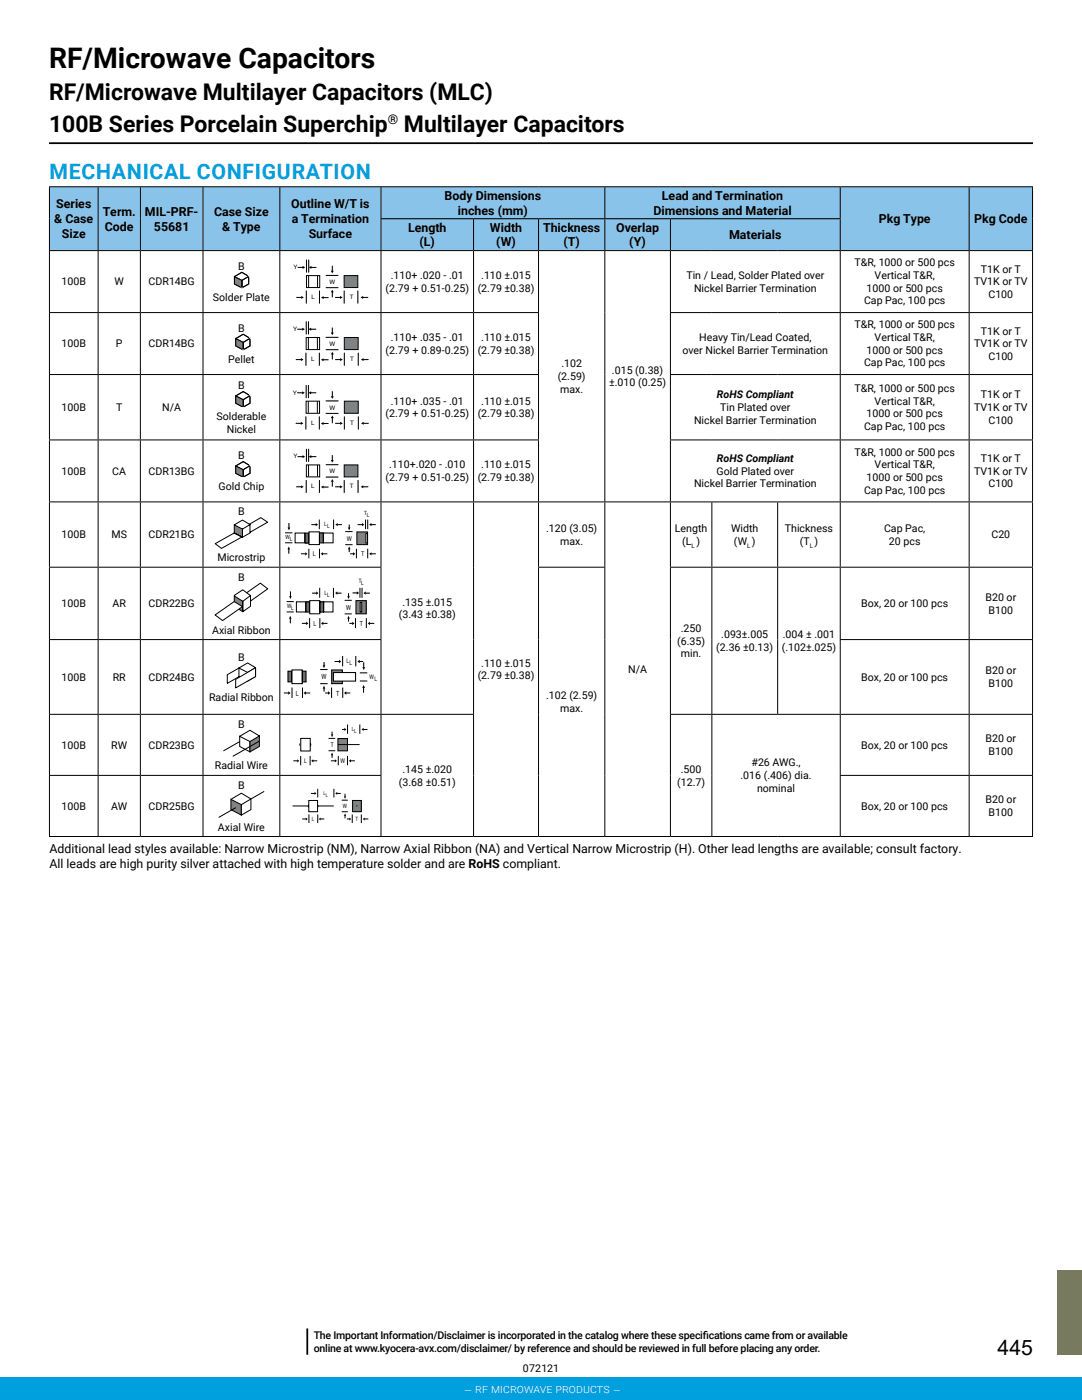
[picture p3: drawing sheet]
<svg xmlns="http://www.w3.org/2000/svg" width="216mm" height="279mm" viewBox="0 0 216 279" stroke-linecap="round" stroke-linejoin="round" font-family="sans-serif">
<path d="M9.8 28.6h196.3" fill="none" stroke="#000" stroke-width=".35"/>
<path d="M211 253.5h4.9v16.9h-4.9z" fill="#787a60"/>
<path d="M9.9 37.3h9.7v12.7h-9.7zM19.6 37.3h8.4v12.7h-8.4zM28 37.3h12.5v12.7h-12.5zM40.5 37.3h15.3v12.7h-15.3zM55.8 37.3h20.2v12.7h-20.2zM76 37.3h44.7v6.3h-44.7zM120.7 37.3h47v6.3h-47zM167.7 37.3h25.7v12.7h-25.7zM193.4 37.3h12.6v12.7h-12.6zM76 43.6h18.5v6.4h-18.5zM94.5 43.6h13v6.4h-13zM107.5 43.6h13.2v6.4h-13.2zM120.7 43.6h13.1v6.4h-13.1zM133.8 43.6h33.9v6.4h-33.9z" fill="#8ac3e9"/>
<g fill="none" stroke="#000" stroke-width=".2">
<path d="M9.8 37.3h196.3M9.9 37.4v12.5M19.6 37.4v12.5M28 37.4v12.5M40.5 37.4v12.5M55.8 37.4v12.5M76 37.4v6.2M120.7 37.4v6.2M167.7 37.4v6.2M193.4 37.4v12.5M206 37.4v12.5M9.8 50h196.3"/>
<path d="M9.9 50.1v12.2M19.6 50.1v12.2M28 50.1v12.2M40.5 50.1v12.2M55.8 50.1v12.2M75.9 43.6h91.8M76 43.7v6.2M76 50.1v12.2M94.5 43.7v6.2M94.5 50.1v12.2M107.5 43.7v6.2M107.5 50.1v12.2"/>
<path d="M120.7 43.7v6.2M120.7 50.1v50M133.8 43.7v6.2M133.8 50.1v12.2M167.7 43.7v6.2M167.7 50.1v12.2M193.4 50.1v12.2M206 50.1v12.2M9.8 62.4h97.7M9.8 74.7h97.7M9.9 62.5v12.2M9.9 74.8v12.9"/>
<path d="M19.6 62.5v12.2M19.6 74.8v12.9M28 62.5v12.2M28 74.8v12.9M40.5 62.5v12.2M40.5 74.8v12.9M55.8 62.5v12.2M55.8 74.8v12.9M76 62.5v12.2M76 74.8v12.9M94.5 62.5v12.2M94.5 74.8v12.9"/>
<path d="M107.5 62.5v12.2M107.5 74.8v12.9M133.7 62.4h72.4M133.7 74.7h72.4M133.8 62.5v12.2M133.8 74.8v12.9M167.7 62.5v12.2M167.7 74.8v12.9M193.4 62.5v12.2M193.4 74.8v12.9M206 62.5v12.2M206 74.8v12.9"/>
<path d="M9.8 87.8h97.7M9.9 87.9v12.2M19.6 87.9v12.2M28 87.9v12.2M40.5 87.9v12.2M55.8 87.9v12.2M76 87.9v12.2M94.5 87.9v12.2M107.5 87.9v12.2M133.7 87.8h72.4M133.8 87.9v12.2M167.7 87.9v12.2"/>
<path d="M193.4 87.9v12.2M206 87.9v12.2M9.8 100.2h196.3M9.8 113.2h66.3M9.9 100.3v12.8M9.9 113.3v14.3M19.6 100.3v12.8M19.6 113.3v14.3M28 100.3v12.8M28 113.3v14.3M40.5 100.3v12.8M40.5 113.3v14.3"/>
<path d="M55.8 100.3v12.8M55.8 113.3v14.3M76 100.3v12.8M76 113.3v14.3M94.5 100.3v42.2M107.4 113.2h13.4M107.5 100.3v12.8M107.5 113.3v53.6M120.7 100.3v12.8M120.7 113.3v53.6M133.7 113.2h72.4M133.8 100.3v12.8"/>
<path d="M133.8 113.3v29.2M142 100.3v12.8M142 113.3v29.2M155.2 100.3v12.8M155.2 113.3v29.2M167.7 100.3v12.8M167.7 113.3v14.3M193.4 100.3v12.8M193.4 113.3v14.3M206 100.3v12.8M206 113.3v14.3M9.8 127.6h66.3"/>
<path d="M9.9 127.7v14.8M19.6 127.7v14.8M28 127.7v14.8M40.5 127.7v14.8M55.8 127.7v14.8M76 127.7v14.8M167.6 127.6h38.5M167.7 127.7v14.8M193.4 127.7v14.8M206 127.7v14.8M9.8 142.6h84.8M9.8 154.7h66.3"/>
<path d="M9.9 142.6v12.1M9.9 154.8v12.1M19.6 142.6v12.1M19.6 154.8v12.1M28 142.6v12.1M28 154.8v12.1M40.5 142.6v12.1M40.5 154.8v12.1M55.8 142.6v12.1M55.8 154.8v12.1M76 142.6v12.1M76 154.8v12.1"/>
<path d="M94.5 142.6v24.3M133.7 142.6h72.4M133.8 142.6v24.3M142 142.6v24.3M167.6 154.7h38.5M167.7 142.6v12.1M167.7 154.8v12.1M193.4 142.6v12.1M193.4 154.8v12.1M206 142.6v12.1M206 154.8v12.1M9.8 166.9h196.3"/>
</g>
<path d="M46.8 55.2l1.5 .8v1.4l-1.5-.7z" fill="#808285"/>
<path d="M46.8 55.2l1.5 .8v1.4l-1.5-.7zM48.3 56l1.3-.8v1.5l-1.3 .7zM49.6 55.2l-1.3-.9-1.5 .9" fill="none" stroke="#000" stroke-width=".2"/>
<path d="M48 57.5h.5z" fill="#fff"/>
<path d="M48 57.5h.5" fill="none" stroke="#fff" stroke-width=".2"/>
<path d="M49.5 54.9l.2 .2z" fill="#fff"/>
<path d="M49.5 54.9l.3 .3" fill="none" stroke="#fff" stroke-width=".2"/>
<path d="M46.8 55.2l1.5 .8v1.4l-1.5-.7z" fill="#808285"/>
<path d="M46.8 55.2l1.5 .8v1.4l-1.5-.7zM48.3 56l1.3-.8v1.5l-1.3 .7zM49.6 55.2l-1.3-.9-1.5 .9" fill="none" stroke="#000" stroke-width=".2"/>
<path d="M48 57.5h.5z" fill="#fff"/>
<path d="M48 57.5h.5" fill="none" stroke="#fff" stroke-width=".2"/>
<path d="M49.5 54.9l.2 .2z" fill="#fff"/>
<path d="M49.5 54.9l.3 .3" fill="none" stroke="#fff" stroke-width=".2"/>
<g fill="none" stroke="#000" stroke-width=".2">
<path d="M59.1 59.4h1.1M61.1 58v2.6M61.2 55h2.6v2.4h-2.6zM63.7 58v2.6M64.5 59.4h1.1M65 55h2.5M65 57.4h2.5M66.3 53.1v1M66.3 58.3v1M66.9 59.4h1M68.7 58v2.6M71.4 58v2.6"/>
<path d="M72.4 59.4h1"/>
</g>
<path d="M59.1 59.4h1.1zM60.1 59.1l.5 .3-.5 .3zM64.5 59.4h1.1zM64.1 59.4l.5-.3v.6zM66 54h.6l-.3 .6zM66.3 53.1v1zM66.3 58.3v1zM66.3 57.8l.3 .5h-.6zM66.9 59.4h1zM67.8 59.1l.6 .3-.6 .3zM72.4 59.4h1zM71.9 59.4l.6-.3v.6z" fill="#000"/>
<path d="M68.7 55h2.7v2.4h-2.7z" fill="#808285" stroke="#000" stroke-width=".2"/>
<path d="M59.4 53.4h1.1M61.2 51.8v2.6M61.6 55v2.3M61.6 51.8v2.6M62.1 53.4h1M63.4 55v2.3" fill="none" stroke="#000" stroke-width=".2"/>
<path d="M59.4 53.4h1.1zM60.4 53.1l.5 .3-.5 .3zM62.1 53.4h1zM61.6 53.4l.5-.3v.6z" fill="#000"/>
<path d="M47 67.6l1.5 .7v1.5l-1.5-.8z" fill="#808285"/>
<path d="M47 67.6l1.5 .7v1.5l-1.5-.8zM48.5 68.3l1.4-.8v1.5l-1.4 .8zM49.9 67.5l-1.4-.8-1.5 .9" fill="none" stroke="#000" stroke-width=".2"/>
<path d="M48.2 69.9h.6z" fill="#fff"/>
<path d="M48.2 69.9h.6" fill="none" stroke="#fff" stroke-width=".2"/>
<path d="M49.8 67.3l.2 .2z" fill="#fff"/>
<path d="M49.8 67.3l.2 .3" fill="none" stroke="#fff" stroke-width=".2"/>
<path d="M47 67.6l1.5 .7v1.5l-1.5-.8z" fill="#808285"/>
<path d="M47 67.6l1.5 .7v1.5l-1.5-.8zM48.5 68.3l1.4-.8v1.5l-1.4 .8zM49.9 67.5l-1.4-.8-1.5 .9" fill="none" stroke="#000" stroke-width=".2"/>
<path d="M48.2 69.9h.6z" fill="#fff"/>
<path d="M48.2 69.9h.6" fill="none" stroke="#fff" stroke-width=".2"/>
<path d="M49.8 67.3l.2 .2z" fill="#fff"/>
<path d="M49.8 67.3l.2 .3" fill="none" stroke="#fff" stroke-width=".2"/>
<g fill="none" stroke="#000" stroke-width=".2">
<path d="M59 71.8h1.1M61.1 70.4v2.6M61.1 67.4h2.7v2.4h-2.7zM63.7 70.4v2.6M64.5 71.8h1M65 67.3h2.5M65 69.8h2.5M66.3 65.4v1.1M66.3 70.6v1.1M66.9 71.8h1.1M68.7 70.4v2.6M71.5 70.4v2.6"/>
<path d="M72.5 71.8h1"/>
</g>
<path d="M59 71.8h1.1zM60 71.5l.6 .3-.6 .3zM64.5 71.8h1zM64 71.8l.6-.3v.6zM66 66.4h.6l-.3 .5zM66.3 65.4v1.1zM66.3 70.6v1.1zM66.3 70.2l.3 .5h-.6zM66.9 71.8h1.1zM67.9 71.5l.5 .3-.5 .3zM72.5 71.8h1zM72 71.8l.5-.3v.6z" fill="#000"/>
<path d="M68.7 67.4h2.8v2.4h-2.8z" fill="#808285" stroke="#000" stroke-width=".2"/>
<path d="M59.3 65.7h1.1M61.1 64.1v2.6M61.5 67.4v2.3M61.6 64.1v2.6M62 65.7h1.1M63.3 67.4v2.3" fill="none" stroke="#000" stroke-width=".2"/>
<path d="M59.3 65.7h1.1zM60.3 65.4l.5 .3-.5 .3zM62 65.7h1.1zM61.6 65.7l.5-.3v.6z" fill="#000"/>
<path d="M47 79l1.5 .8v1.5l-1.5-.8z" fill="#808285"/>
<path d="M47 79l1.5 .8v1.5l-1.5-.8zM48.5 79.8l1.4-.8v1.5l-1.4 .8zM49.9 79l-1.4-.9-1.5 .9" fill="none" stroke="#000" stroke-width=".2"/>
<path d="M48.2 81.3h.6z" fill="#fff"/>
<path d="M48.2 81.3h.6" fill="none" stroke="#fff" stroke-width=".2"/>
<path d="M49.8 78.7l.2 .2z" fill="#fff"/>
<path d="M49.8 78.7l.2 .3" fill="none" stroke="#fff" stroke-width=".2"/>
<path d="M47 79l1.5 .8v1.5l-1.5-.8z" fill="#808285"/>
<path d="M47 79l1.5 .8v1.5l-1.5-.8zM48.5 79.8l1.4-.8v1.5l-1.4 .8zM49.9 79l-1.4-.9-1.5 .9" fill="none" stroke="#000" stroke-width=".2"/>
<path d="M48.2 81.3h.6z" fill="#fff"/>
<path d="M48.2 81.3h.6" fill="none" stroke="#fff" stroke-width=".2"/>
<path d="M49.8 78.7l.2 .2z" fill="#fff"/>
<path d="M49.8 78.7l.2 .3" fill="none" stroke="#fff" stroke-width=".2"/>
<g fill="none" stroke="#000" stroke-width=".2">
<path d="M66.3 78.1v1.1M59 84.5h1.1M61 83.1v2.6M61.1 80.1h2.7v2.4h-2.7zM63.7 83.1v2.6M64.5 84.5h1M65 80h2.5M65 82.5h2.5M66.3 83.4v1M66.9 84.5h1.1M68.7 83.1v2.6M71.5 83.1v2.6"/>
<path d="M72.5 84.5h1.1"/>
</g>
<path d="M66 79.1h.6l-.3 .5zM66.3 78.1v1.1zM59 84.5h1.1zM60 84.2l.5 .3-.5 .3zM64.5 84.5h1zM64 84.5l.6-.3v.6zM66.3 83.4v1zM66.3 82.9l.3 .6h-.6zM66.9 84.5h1.1zM67.9 84.2l.5 .3-.5 .3zM72.5 84.5h1.1zM72 84.5l.6-.3v.6z" fill="#000"/>
<path d="M68.7 80.1h2.8v2.4h-2.8z" fill="#808285" stroke="#000" stroke-width=".2"/>
<path d="M59.3 78.4h1.1M61.1 76.8v2.6M61.5 76.8v2.6M62 78.4h1.1M61.5 80.1v2.3M63.3 80.1v2.3" fill="none" stroke="#000" stroke-width=".2"/>
<path d="M59.3 78.4h1.1zM60.3 78.1l.5 .3-.5 .3zM62 78.4h1.1zM61.6 78.4l.5-.3v.6z" fill="#000"/>
<path d="M47 93l1.5 .8v1.4l-1.5-.7z" fill="#808285"/>
<path d="M47 93l1.5 .8v1.4l-1.5-.7zM48.5 93.8l1.4-.9v1.6l-1.4 .7zM49.9 92.9l-1.4-.8-1.5 .9" fill="none" stroke="#000" stroke-width=".2"/>
<path d="M48.2 95.3h.6z" fill="#fff"/>
<path d="M48.2 95.3h.6" fill="none" stroke="#fff" stroke-width=".2"/>
<path d="M49.8 92.7l.2 .2z" fill="#fff"/>
<path d="M49.8 92.7l.2 .3" fill="none" stroke="#fff" stroke-width=".2"/>
<path d="M47 93l1.5 .8v1.4l-1.5-.7z" fill="#808285"/>
<path d="M47 93l1.5 .8v1.4l-1.5-.7zM48.5 93.8l1.4-.9v1.6l-1.4 .7zM49.9 92.9l-1.4-.8-1.5 .9" fill="none" stroke="#000" stroke-width=".2"/>
<path d="M48.2 95.3h.6z" fill="#fff"/>
<path d="M48.2 95.3h.6" fill="none" stroke="#fff" stroke-width=".2"/>
<path d="M49.8 92.7l.2 .2z" fill="#fff"/>
<path d="M49.8 92.7l.2 .3" fill="none" stroke="#fff" stroke-width=".2"/>
<g fill="none" stroke="#000" stroke-width=".2">
<path d="M59.1 97.2h1.1M61.1 95.8v2.6M61.1 92.8h2.7v2.4h-2.7zM63.7 95.8v2.6M64.5 97.2h1.1M65 92.7h2.5M65 95.2h2.5M66.3 90.8v1.1M66.3 96v1.1M66.9 97.2h1M68.7 95.8v2.6M71.4 95.8v2.6"/>
<path d="M72.4 97.2h1.1"/>
</g>
<path d="M59.1 97.2h1.1zM60.1 96.9l.5 .3-.5 .3zM64.5 97.2h1.1zM64 97.2l.6-.3v.6zM66 91.8h.6l-.3 .5zM66.3 90.8v1.1zM66.3 96v1.1zM66.3 95.6l.3 .5h-.6zM66.9 97.2h1zM67.9 96.9l.5 .3-.5 .3zM72.4 97.2h1.1zM72 97.2l.5-.3v.6z" fill="#000"/>
<path d="M68.7 92.8h2.7v2.4h-2.7z" fill="#808285" stroke="#000" stroke-width=".2"/>
<path d="M59.4 91.1h1.1M61.1 89.6v2.6M61.6 92.8v2.3M61.6 89.6v2.6M62 91.1h1.1M63.4 92.8v2.3" fill="none" stroke="#000" stroke-width=".2"/>
<path d="M59.4 91.1h1.1zM60.4 90.8l.5 .3-.5 .3zM62 91.1h1.1zM61.6 91.1l.5-.3v.6z" fill="#000"/>
<path d="M46.7 104.7l1.7 .9v1.6l-1.7-.8z" fill="#808285"/>
<path d="M42.9 108.5l3.8-2.1 1.6 .8-4.1 2.2zM46.7 104.8l1.7 .8v1.6l-1.7-.8zM48.4 105.6l1.5-.9v1.7l-1.5 .8zM49.8 104.6l2.2-1.3 1.4 .9-3.5 2M49.9 104.7l-1.5-.9-1.7 1" fill="none" stroke="#000" stroke-width=".2"/>
<path d="M71.2 106.1h2.2v2.6h-2.2z" fill="#808285"/>
<path d="M71.2 106.2h2.1v2.5h-2.1z" fill="none" stroke="#000" stroke-width=".2"/>
<path d="M73 106.5h.4v1.9h-.4z" fill="#fff"/>
<g fill="none" stroke="#000" stroke-width=".2">
<path d="M56.9 106.3h1.4M56.9 108.3h1.5M57.6 109.5v1M57.7 104.4v1M60 110.5h1M61.6 109.5v1.9M62.1 104.7h1M63.7 103.7v1.9M63.7 109.5v1.9M64.4 110.5h.9M66.6 103.7v1.9M67.3 104.7h.9"/>
<path d="M68.9 106.1h1.5M68.9 108.7h1.5M69.7 104.7v.7M69.7 109.5v.7M69.9 110.5h.6M71.1 109.5v1.9M71.4 104.7h.9M72.9 103.7v1.9M73 106.5h.3v1.9h-.3zM73.4 103.7v1.9M73.4 109.5v1.9M74 110.5h1"/>
<path d="M74 104.7h1"/>
</g>
<g fill="#000">
<path d="M57.6 109.1l.3 .5h-.5zM57.4 105.3h.5l-.2 .5zM57.6 109.5v1zM57.7 104.4v1zM60.9 110.2l.5 .3-.5 .4zM62.1 104.7h1zM63 104.4l.5 .3-.5 .3zM64 110.5l.5-.3v.7zM66.9 104.7l.5-.3v.6zM67.3 104.7h.9zM69.4 105.3h.5l-.2 .5zM69.7 109.1l.2 .5h-.5z"/>
<path d="M69.7 109.5v.7zM69.7 104.7v.7zM70.4 110.2l.5 .3-.5 .4zM71.4 104.7h.9zM72.2 104.4l.5 .3-.5 .3zM73.7 104.7l.4-.3v.6zM73.7 110.5l.4-.3v.7zM74 104.7h1z"/>
</g>
<path d="M60.9 106.4h.7v2h-.7z" fill="#6d6e71"/>
<path d="M60.9 106.4h.7v2h-.7z" fill="none" stroke="#000" stroke-width=".2"/>
<path d="M63.7 106.4h.8v2h-.8z" fill="#6d6e71"/>
<path d="M58.9 106.4h1.9v1.9h-1.9zM61.7 106.1h2v2.6h-2zM63.7 106.4h.8v2h-.8zM64.6 106.4h1.9v1.9h-1.9z" fill="none" stroke="#000" stroke-width=".2"/>
<path d="M46.7 118.9l1.7 1.1v2.1l-1.7-1.1z" fill="#808285"/>
<path d="M46.7 118.8l1.7-1.1 1.6 1.2M46.7 118.9l1.7 1.1v2.1l-1.7-1.1zM48.4 120l1.6-1.1v2.1l-1.6 1.1z" fill="none" stroke="#000" stroke-width=".2"/>
<path d="M42.9 122.7l3.8-2.6 1.7 1-4 2.8z" fill="#fff"/>
<path d="M49.2 118.3l2.8-1.9 1.4 1.1-3.4 2.4M42.9 122.7l3.8-2.6 1.7 1-4 2.7z" fill="none" stroke="#000" stroke-width=".2"/>
<path d="M71 119.9h2.1v2.6h-2.1z" fill="#808285"/>
<path d="M71 119.9h2.1v2.6h-2.1z" fill="none" stroke="#000" stroke-width=".2"/>
<path d="M71.9 120.2h.3v2h-.3z" fill="#fff"/>
<g fill="none" stroke="#000" stroke-width=".2">
<path d="M58 118v1.1M62.3 118.4h.9M63.8 117.3v2M66.5 117.3v2M67.2 118.4h1M68.8 119.8h1.4M69.5 118.4v.7M70.4 118.3h.9M71.8 117.3v2M72.2 117.3v2M72.9 118.4h.9M57.2 120.1h1.4"/>
<path d="M57.2 122.1h1.4M57.9 123.4v1M60.3 124.4h.9M61.8 123.4v1.9M63.8 123.4v1.9M64.4 124.4h.9M68.8 122.5h1.4M69.5 123.4v.6M69.7 124.4h.7M70.9 123.4v1.9M71.9 120.2h.3v2h-.3zM73.1 123.4v1.9"/>
<path d="M73.8 124.4h.9"/>
</g>
<g fill="#000">
<path d="M57.7 119h.5l-.3 .6zM58 118v1.1zM62.3 118.4h.9zM63.1 118l.4 .4-.4 .3zM66.9 118.4l.4-.4v.7zM67.2 118.4h1zM69.3 119h.5l-.3 .6zM69.5 118.4v.7zM70.4 118.3h.9zM71.2 118l.4 .3-.4 .4zM72.5 118.4l.5-.4v.7zM72.9 118.4h.9z"/>
<path d="M57.9 122.9l.3 .6h-.5zM57.9 123.4v1zM60.3 124.4h.9zM61.1 124.1l.4 .3-.4 .4zM64.1 124.4l.4-.3v.6zM64.4 124.4h.9zM69.5 122.9l.3 .6h-.5zM69.5 123.4v.6zM69.7 124.4h.7zM70.3 124.1l.4 .3-.4 .4zM73.4 124.4l.4-.3v.6zM73.8 124.4h.9z"/>
</g>
<path d="M61 120.1h.8v2.1h-.8z" fill="#6d6e71"/>
<path d="M61.1 120.1h.6v2.1h-.6z" fill="none" stroke="#000" stroke-width=".2"/>
<path d="M63.8 120.1h.8v2.1h-.8z" fill="#6d6e71"/>
<path d="M61.8 119.9h2v2.6h-2zM59.1 120.1h1.9v2h-1.9zM63.8 120.1h.7v2.1h-.7zM64.6 120.1h1.8v2h-1.8z" fill="none" stroke="#000" stroke-width=".2"/>
<path d="M47.7 133.3l1.7 .9v1.7l-1.7-.9z" fill="#fff"/>
<path d="M47.7 133.3l1.7 .9v1.7l-1.7-.9zM47.7 133.3l-2.3 1.4v1.7l2.3-1.4M49.4 134.2l1.6-.9v1.7l-1.6 .9zM51 133.3l-1.6-1-1.7 1" fill="none" stroke="#000" stroke-width=".2"/>
<path d="M47 135.6l4-2.3v1.7l-4 2.3z" fill="#fff"/>
<path d="M47 135.6l4-2.3v1.7l-4 2.3z" fill="none" stroke="#000" stroke-width=".2"/>
<path d="M57.4 133.9h.8v2.2h-.8z" fill="#6d6e71"/>
<path d="M57.5 134h.7v2.1h-.7z" fill="none" stroke="#000" stroke-width=".21"/>
<path d="M60.3 133.9h.8v2.2h-.8z" fill="#6d6e71"/>
<path d="M58.3 133.7h2v2.7h-2zM60.3 133.9h.8v2.2h-.8z" fill="none" stroke="#000" stroke-width=".21"/>
<path d="M66.2 133.7h2.1v2.8h-2.1z" fill="#808285"/>
<path d="M66.2 133.7h2.1v2.7h-2.1z" fill="none" stroke="#000" stroke-width=".21"/>
<path d="M66.5 134.2h4.4v1.7h-4.4z" fill="#fff"/>
<path d="M58.3 137.2v2.1M60.4 137.2v2.1M63.9 133.6h1.5M63.9 136.4h1.5M66.2 137.2v2.1M66.5 134.2h4.5v1.7h-4.5zM68.4 130.9v2.1M68.4 137.2v2.1M71 130.9v2.1M71.8 135.9h1.5M71.8 134.3h1.5" fill="none" stroke="#000" stroke-width=".21"/>
<path d="M56.6 138.3h1M61 138.3h.9M64.7 132.1v.8M64.7 137.3v.7M64.9 138.3h.6M66.8 132h.9M69 138.3h.9M71.7 132h.7M72.5 137.2v1M72.6 132.2v1" fill="none" stroke="#000" stroke-width=".2"/>
<g fill="#000">
<path d="M57.5 138l.5 .3-.5 .4zM60.6 138.3l.4-.3v.7zM64.4 132.7h.5l-.2 .7zM64.7 136.8l.2 .6h-.5zM64.7 137.3v.7zM64.7 132.1v.8zM65.5 138l.4 .3-.4 .4zM66.8 132h.9zM67.6 131.7l.5 .3-.5 .4zM68.6 138.3l.5-.3v.7zM71.3 132l.5-.3v.7zM71.7 132h.7z"/>
<path d="M72.6 136.7l.2 .6h-.5zM72.3 133.1h.6l-.3 .7zM72.6 137.2v1zM72.6 132.2v1z"/>
</g>
<path d="M47.8 146.9l2.1 1.1v2l-2.1-1z" fill="#fff"/>
<path d="M47.8 146.9l2.1 1.1v2l-2.1-1z" fill="none" stroke="#000" stroke-width=".2"/>
<path d="M49.9 148l1.9-1.1v2.1l-1.9 1z" fill="#808285"/>
<path d="M47.8 148l-3.2 1.9M49.9 148l1.9-1.1v2.1l-1.9 1zM51.7 147.9l-5.2 3M51.8 146.9l-1.9-1.2-2.1 1.2" fill="none" stroke="#000" stroke-width=".2"/>
<path d="M67.4 147.4h2v2.5h-2z" fill="#808285"/>
<path d="M67.4 147.4h1.9v2.5h-1.9z" fill="none" stroke="#000" stroke-width=".2"/>
<g fill="#000">
<circle cx="60" cy="148.6" r=".3"/>
<circle cx="61.9" cy="148.6" r=".3"/>
</g>
<path d="M60 147.4h1.9v2.5h-1.9z" fill="#fff"/>
<g fill="none" stroke="#000" stroke-width=".2">
<path d="M58.5 151.8h.9M60 150.9v1.8M60 147.4h1.9v2.5h-1.9zM61.9 150.9v1.8M62.4 151.8h.9M65.6 147.4h1.3M65.6 149.8h1.3M66 151.8h.9M66.3 146v.7M66.3 150.6v.7M67.4 148.6h4.4M67.5 150.9v1.8"/>
<path d="M68.3 145.6h.5M69.3 150.9v1.8M69.3 144.6v1.8M70 151.8h.8M71.8 144.6v1.8M72.5 145.6h.8"/>
</g>
<path d="M59.3 151.5l.4 .3-.4 .4zM62.1 151.8l.4-.3v.7zM66 146.6h.5l-.2 .5zM66.3 150.2l.2 .5h-.5zM66.8 151.5l.4 .3-.4 .4zM68.7 145.3l.4 .3-.4 .3zM69.6 151.8l.4-.3v.7zM72.1 145.6l.5-.3v.6z" fill="#000"/>
<path d="M46.1 159.5l2.1 1.1v2.1l-2.1-1.1z" fill="#808285"/>
<path d="M46.1 159.5l2.1 1.1v2.1l-2.1-1.1z" fill="none" stroke="#000" stroke-width=".2"/>
<path d="M48.2 160.6l1.9-1.2v2.2l-1.9 1.1z" fill="#fff"/>
<path d="M50.1 159.4l-1.9-1.1-2.1 1.2M48.2 160.6l1.9-1.2v2.2l-1.9 1.1z" fill="none" stroke="#000" stroke-width=".2"/>
<path d="M48.5 163.1h.7z" fill="#fff"/>
<path d="M48.5 163.1h.7" fill="none" stroke="#fff" stroke-width=".2"/>
<path d="M52.7 157.9l-2.7 1.6M47.1 161.2l-3.5 1.9" fill="none" stroke="#000" stroke-width=".2"/>
<path d="M70.3 159.7h1.8v2.3h-1.8z" fill="#808285"/>
<path d="M70.4 159.8h1.7v2.2h-1.7z" fill="none" stroke="#000" stroke-width=".2"/>
<g fill="#000">
<circle cx="61.7" cy="160.9" r=".28"/>
<circle cx="63.4" cy="160.9" r=".28"/>
</g>
<path d="M61.6 159.7h1.8v2.3h-1.8z" fill="#fff"/>
<g fill="none" stroke="#000" stroke-width=".2">
<path d="M61.6 159.8h1.8v2.2h-1.8zM62 158.3h.8M63.4 157.4v1.7M66.6 157.4v1.7M67.2 158.3h.8M68.2 159.7h1.2M68.8 158.4v.6M58.4 160.8h3.2M60.3 163.4h.8M61.6 162.5v1.8M63.4 160.8h3.2M63.4 162.5v1.8"/>
<path d="M63.9 163.4h.8M68.2 162h1.2M68.8 162.7v.6M69.2 163.4h.6M70.3 162.5v1.8M72.1 162.5v1.8M72.7 163.4h.8"/>
</g>
<path d="M62.8 158l.4 .3-.4 .3zM66.9 158.3l.4-.3v.6zM68.6 158.9h.5l-.3 .5zM61 163.2l.4 .3-.4 .2zM63.6 163.5l.4-.3v.5zM68.9 162.3l.2 .5h-.5zM69.7 163.2l.4 .3-.4 .2zM72.4 163.5l.4-.3v.5z" fill="#000"/>
<path d="M0 274.9h215.9v4.5h-215.9z" fill="#00a0df"/>
<path d="M61.3 265.1v5.3" fill="none" stroke="#000" stroke-width=".35"/>
<text font-size="5.6" x="9.8" y="13.7">RF/Microwave Capacitors</text>
<g font-size="4.6">
<text x="9.8" y="20">RF/Microwave Multilayer Capacitors (MLC)</text>
<text x="9.8" y="26.4">100B Series Porcelain Superchip</text>
<text x="80.6" y="26.4">Multilayer Capacitors</text>
</g>
<text font-size="4.2" fill="#00a0df" x="9.9" y="35.8">MECHANICAL CONFIGURATION</text>
<text font-size="4.2" x="199.1" y="270.4">445</text>
<text font-size="2.7" x="77.4" y="24.8">®</text>
<g font-size="2.5">
<text x="11.2" y="41.6">Series</text>
<text x="58.1" y="41.6">Outline W/T is</text>
<text x="88.7" y="39.9">Body Dimensions</text>
<text x="132.1" y="39.9">Lead and Termination</text>
<text x="10.8" y="44.5">&amp; Case</text>
<text x="12.3" y="47.5">Size</text>
<text x="20.5" y="43">Term.</text>
<text x="20.9" y="46">Code</text>
<text x="28.9" y="43">MIL-PRF-</text>
<text x="30.7" y="46">55681</text>
<text x="42.7" y="43">Case Size</text>
<text x="44.3" y="46">&amp; Type</text>
<text x="58.2" y="44.5">a Termination</text>
<text x="61.6" y="47.5">Surface</text>
<text x="81.4" y="46.2">Length</text>
<text x="91.4" y="42.8">inches (mm)</text>
<text x="97.8" y="46.2">Width</text>
<text x="108.4" y="46.2">Thickness</text>
<text x="122.9" y="46.2">Overlap</text>
<text x="130.4" y="42.8">Dimensions and Material</text>
<text x="145.5" y="47.7">Materials</text>
<text x="175.3" y="44.5">Pkg Type</text>
<text x="194.4" y="44.5">Pkg Code</text>
<text x="83.7" y="49.2">(L)</text>
<text x="99" y="49.2">(W)</text>
<text x="112.4" y="49.2">(T)</text>
<text x="125.6" y="49.2">(Y)</text>
<text x="9.9" y="170.3">Additional lead styles available: Narrow Microstrip (NM), Narrow Axial Ribbon (NA) and Vertical Narrow Microstrip (H). Other lead lengths are available; consult factory.</text>
<text x="9.9" y="173.3">All leads are high purity silver attached with high temperature solder and are RoHS compliant.</text>
</g>
<text font-size="2.5" fill="#fff" x="92.6" y="278.4">– rf microwave products –</text>
<g font-size="2.1">
<text x="47.5" y="53.9">B</text>
<text x="170.5" y="53.1">T&amp;R, 1000 or 500 pcs</text>
<text x="12.3" y="57">100B</text>
<text x="22.9" y="57">W</text>
<text x="29.7" y="57">CDR14BG</text>
<text x="76.9" y="58.2">(2.79 + 0.51-0.25)</text>
<text x="78" y="55.7">.110+ .020 - .01</text>
<text x="95.3" y="58.2">(2.79 ±0.38)</text>
<text x="96" y="55.7">.110 ±.015</text>
<text x="137" y="55.7">Tin / Lead, Solder Plated over</text>
<text x="138.5" y="58.2">Nickel Barrier Termination</text>
<text x="172.9" y="58.2">1000 or 500 pcs</text>
<text x="174.5" y="55.7">Vertical T&amp;R,</text>
<text x="194.4" y="57">TV1K or TV</text>
<text x="195.7" y="54.4">T1K or T</text>
<text x="197.2" y="59.5">C100</text>
<text x="42.5" y="60">Solder Plate</text>
<text x="170.5" y="65.5">T&amp;R, 1000 or 500 pcs</text>
<text x="172.4" y="60.8">Cap Pac, 100 pcs</text>
<text x="12.3" y="69.3">100B</text>
<text x="23.1" y="69.3">P</text>
<text x="29.7" y="69.3">CDR14BG</text>
<text x="47.5" y="66.2">B</text>
<text x="76.9" y="70.6">(2.79 + 0.89-0.25)</text>
<text x="78" y="68">.110+ .035 - .01</text>
<text x="95.3" y="70.6">(2.79 ±0.38)</text>
<text x="96" y="68">.110 ±.015</text>
<text x="136.2" y="70.6">over Nickel Barrier Termination</text>
<text x="139.5" y="68">Heavy Tin/Lead Coated,</text>
<text x="172.9" y="70.6">1000 or 500 pcs</text>
<text x="174.5" y="68">Vertical T&amp;R,</text>
<text x="194.4" y="69.3">TV1K or TV</text>
<text x="195.7" y="66.8">T1K or T</text>
<text x="197.2" y="71.9">C100</text>
<text x="45.5" y="72.4">Pellet</text>
<text x="47.5" y="77.7">B</text>
<text x="111.3" y="75.8">(2.59)</text>
<text x="112" y="73.3">.102</text>
<text x="121.5" y="77.1">±.010 (0.25)</text>
<text x="122.1" y="74.6">.015 (0.38)</text>
<text x="172.4" y="73.1">Cap Pac, 100 pcs</text>
<text x="12.3" y="82">100B</text>
<text x="23.2" y="82">T</text>
<text x="32.4" y="82">N/A</text>
<text x="43.2" y="83.8">Solderable</text>
<text x="76.9" y="83.3">(2.79 + 0.51-0.25)</text>
<text x="78" y="80.8">.110+ .035 - .01</text>
<text x="95.3" y="83.3">(2.79 ±0.38)</text>
<text x="96" y="80.8">.110 ±.015</text>
<text x="111.8" y="78.4">max.</text>
<text x="143.1" y="79.5">RoHS Compliant</text>
<text x="143.7" y="82">Tin Plated over</text>
<text x="170.5" y="78.2">T&amp;R, 1000 or 500 pcs</text>
<text x="172.9" y="83.3">1000 or 500 pcs</text>
<text x="174.5" y="80.8">Vertical T&amp;R,</text>
<text x="194.4" y="82">TV1K or TV</text>
<text x="195.7" y="79.5">T1K or T</text>
<text x="45.3" y="86.4">Nickel</text>
<text x="138.5" y="84.6">Nickel Barrier Termination</text>
<text x="172.4" y="85.8">Cap Pac, 100 pcs</text>
<text x="197.2" y="84.6">C100</text>
<text x="12.3" y="94.7">100B</text>
<text x="22.4" y="94.7">CA</text>
<text x="29.7" y="94.7">CDR13BG</text>
<text x="47.5" y="91.6">B</text>
<text x="77.7" y="93.5">.110+.020 - .010</text>
<text x="96" y="93.5">.110 ±.015</text>
<text x="143" y="94.7">Gold Plated over</text>
<text x="143.1" y="92.2">RoHS Compliant</text>
<text x="170.5" y="90.9">T&amp;R, 1000 or 500 pcs</text>
<text x="174.5" y="93.5">Vertical T&amp;R,</text>
<text x="194.4" y="94.7">TV1K or TV</text>
<text x="195.7" y="92.2">T1K or T</text>
<text x="43.6" y="97.8">Gold Chip</text>
<text x="76.9" y="96">(2.79 + 0.51-0.25)</text>
<text x="95.3" y="96">(2.79 ±0.38)</text>
<text x="138.5" y="97.3">Nickel Barrier Termination</text>
<text x="172.4" y="98.5">Cap Pac, 100 pcs</text>
<text x="172.9" y="96">1000 or 500 pcs</text>
<text x="197.2" y="97.3">C100</text>
<text x="12.3" y="107.4">100B</text>
<text x="22.2" y="107.4">MS</text>
<text x="29.7" y="107.4">CDR21BG</text>
<text x="47.5" y="102.8">B</text>
<text x="109" y="106.2">.120 (3.05)</text>
<text x="134.7" y="106.2">Length</text>
<text x="145.9" y="106.2">Width</text>
<text x="156.6" y="106.2">Thickness</text>
<text x="176.4" y="106.2">Cap Pac,</text>
<text x="197.8" y="107.4">C20</text>
<text x="43.4" y="112">Microstrip</text>
<text x="111.8" y="108.7">max.</text>
<text x="136.1" y="108.7">(L )</text>
<text x="146.5" y="108.7">(W )</text>
<text x="159.6" y="108.7">(T )</text>
<text x="177.4" y="108.7">20 pcs</text>
<text x="47.5" y="115.9">B</text>
<text x="196.6" y="119.9">B20 or</text>
<text x="12.3" y="121.2">100B</text>
<text x="22.5" y="121.2">AR</text>
<text x="29.7" y="121.2">CDR22BG</text>
<text x="79.6" y="123.4">(3.43 ±0.38)</text>
<text x="80.3" y="120.8">.135 ±.015</text>
<text x="171.9" y="121.2">Box, 20 or 100 pcs</text>
<text x="197.3" y="122.4">B100</text>
<text x="42.3" y="126.4">Axial Ribbon</text>
<text x="47.5" y="131.8">B</text>
<text x="135.1" y="128.6">(6.35)</text>
<text x="135.8" y="126.1">.250</text>
<text x="135.9" y="131.2">min.</text>
<text x="142.9" y="129.9">(2.36 ±0.13)</text>
<text x="143.9" y="127.4">.093±.005</text>
<text x="156" y="129.9">(.102±.025)</text>
<text x="156.2" y="127.4">.004 ± .001</text>
<text x="12.3" y="135.9">100B</text>
<text x="22.5" y="135.9">RR</text>
<text x="29.7" y="135.9">CDR24BG</text>
<text x="95.3" y="135.6">(2.79 ±0.38)</text>
<text x="96" y="133">.110 ±.015</text>
<text x="125.4" y="134.3">N/A</text>
<text x="171.9" y="135.9">Box, 20 or 100 pcs</text>
<text x="196.6" y="134.6">B20 or</text>
<text x="197.3" y="137.1">B100</text>
<text x="41.7" y="139.9">Radial Ribbon</text>
<text x="109" y="139.6">.102 (2.59)</text>
<text x="111.8" y="142.1">max.</text>
<text x="12.3" y="149.4">100B</text>
<text x="22.2" y="149.4">RW</text>
<text x="29.7" y="149.4">CDR23BG</text>
<text x="47.5" y="145.3">B</text>
<text x="171.9" y="149.4">Box, 20 or 100 pcs</text>
<text x="196.6" y="148.1">B20 or</text>
<text x="42.9" y="153.5">Radial Wire</text>
<text x="80.3" y="154.2">.145 ±.020</text>
<text x="135.8" y="154.2">.500</text>
<text x="147.8" y="155.5">.016 (.406) dia.</text>
<text x="149.9" y="153">#26 AWG.,</text>
<text x="197.3" y="150.7">B100</text>
<text x="12.3" y="161.6">100B</text>
<text x="22.2" y="161.6">AW</text>
<text x="29.7" y="161.6">CDR25BG</text>
<text x="47.5" y="157.5">B</text>
<text x="79.6" y="156.8">(3.68 ±0.51)</text>
<text x="135.1" y="156.8">(12.7)</text>
<text x="151.1" y="158">nominal</text>
<text x="171.9" y="161.6">Box, 20 or 100 pcs</text>
<text x="196.6" y="160.3">B20 or</text>
<text x="43.5" y="165.7">Axial Wire</text>
<text x="197.3" y="162.9">B100</text>
<text x="62.6" y="267.2">The Important Information/Disclaimer is incorporated in the catalog where these specif</text>
<text x="62.6" y="269.8">online at www.kyocera-avx.com/disclaimer/ by reference and should be reviewed in full before placing any order.</text>
<text x="140.2" y="267.2">ications came from or available</text>
<text x="104.3" y="273.8">072121</text>
</g>
<g font-size="1.4">
<text x="62.6" y="124.9">L</text>
<text x="69.1" y="121.7">W</text>
<text x="71.8" y="124.9">T</text>
<text x="64.2" y="135.6">W</text>
<text x="59" y="138.8">L</text>
<text x="67" y="138.8">T</text>
</g>
<g font-size="1.3">
<text x="69.2" y="107.9">W</text>
<text x="62.4" y="111">L</text>
<text x="72" y="111">T</text>
<text x="66" y="149.1">T</text>
<text x="60.7" y="152.3">L</text>
<text x="67.9" y="152.3">W</text>
</g>
<g font-size="1.2">
<text x="58.6" y="53.7">Y</text>
<text x="62.1" y="59.6">L</text>
<text x="65.8" y="56.7">W</text>
<text x="69.8" y="59.6">T</text>
<text x="58.5" y="66.1">Y</text>
<text x="65.8" y="69.1">W</text>
<text x="69.8" y="72">T</text>
<text x="62.1" y="72">L</text>
<text x="58.5" y="78.8">Y</text>
<text x="65.8" y="81.8">W</text>
<text x="62.1" y="84.8">L</text>
<text x="69.9" y="84.7">T</text>
<text x="58.5" y="91.5">Y</text>
<text x="65.8" y="94.5">W</text>
<text x="62.1" y="97.4">L</text>
<text x="69.8" y="97.4">T</text>
<text x="138" y="109.4">L</text>
<text x="149.1" y="109.4">L</text>
<text x="161.6" y="109.4">L</text>
<text x="64.7" y="118.7">L</text>
<text x="65.3" y="119.1">L</text>
<text x="71.6" y="116.3">T</text>
<text x="72.1" y="116.8">L</text>
<text x="57.3" y="121.4">W</text>
<text x="58.1" y="121.8">L</text>
<text x="69.2" y="132.3">L</text>
<text x="69.7" y="132.8">L</text>
<text x="73.8" y="135.4">W</text>
<text x="74.7" y="135.9">L</text>
<text x="68.4" y="161.3">W</text>
<text x="71.1" y="161.3">•</text>
<text x="62.2" y="163.8">L</text>
<text x="71" y="163.8">T</text>
</g>
<g font-size="1.1">
<text x="57" y="107.6">W</text>
<text x="57.8" y="108">L</text>
<text x="64.7" y="105">L</text>
<text x="65.2" y="105.4">L</text>
<text x="72.7" y="102.7">T</text>
<text x="73.2" y="103.2">L</text>
<text x="70.2" y="145.9">L</text>
<text x="70.7" y="146.3">L</text>
</g>
<g font-size="1">
<text x="64.6" y="158.6">L</text>
<text x="65" y="159">L</text>
</g>
</svg>
